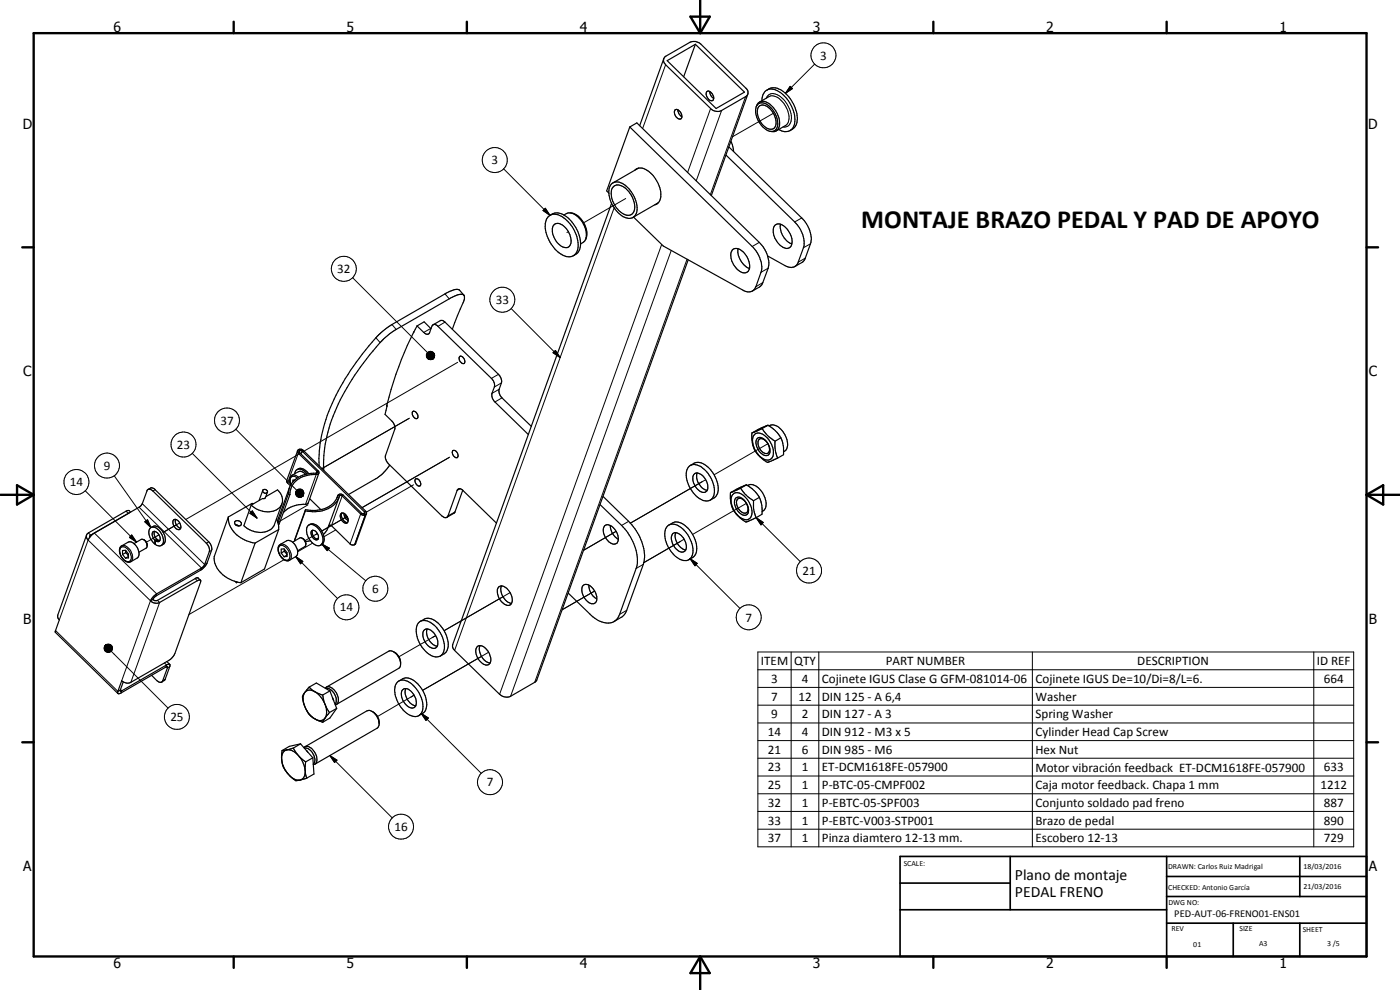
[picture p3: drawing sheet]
<svg xmlns="http://www.w3.org/2000/svg" width="420mm" height="297mm" viewBox="0 0 420 297" stroke-linecap="round" stroke-linejoin="round" font-family="sans-serif">
<g fill="none" stroke="#000" stroke-width=".3">
<path d="M199.8 19.4l-6.9 19.2M244.5 19.2l-8.8 8.8M213.3 32.6l-6.9 19.1M216.6 33.1l-7.7 21.2M223.8 29l-10.6 29.4M230 29.5a2.33 2.33 0 0 1 3.8-.8 7.8 7.8 0 0 1 3.5 8.1 1.98 1.98 0 0 1-2.3 1.3M230.8 29a3.5 3.5 0 0 1 4.2 1.8 6.3 6.3 0 0 1 1.4 6.2l-.6 .6M232.1 34l-12.3 7.1M237.1 25.9l.7 .7-2.1 1.4zM151.2 50.7l13.8 13.9M187.8 59.6l-12.6 7.2M163 63.2l.6-.7 1.4 2.1z"/>
<path d="M170.6 69.5l-.5 .3M184.3 62.4l-47.9 132.8M198.6 73.4l-48.7 134.9M201.5 75.1l-48.3 133.8M206.2 77.8l-45.7 126.9M227.9 72.7l-2.1 1.3M240.6 65.4l-2.1 1.2M241.7 77.5l-2.1 1.2M243.2 73.2l-2.1 1.1M105.8 83.3l22.5 22.5M117.6 97.4l1.3 1.4M129.3 98.6l-2.1 1.1"/>
<path d="M133.6 96.6l-2.2 1.3M133.6 88.2l1.2 1.5M153.4 92.6l14.7 14.7M228.9 84.8l-2 1.2M230.5 80.5l-2.1 1.2M112.8 101.3l1.3 1.5M128 106.3l2.1 1.3-2.1-1zM128 106.6l2.1 1-2.1-.7zM128 106.9l2.1 .7-2.1-.4zM128 107.2l2.1 .4-1.9-.2zM128.1 106.1l2 1.5-2.1-1.3zM128.2 107.4l1.9 .2h-1.8z"/>
<path d="M128.2 105.9l.2-.2 1.7 1.9zM128.2 105.9l1.9 1.7-2-1.5zM128.3 107.6h1.8zM128.4 105.7l.2-.2 1.5 2.1zM128.6 107.7l1.5-.1-1.3 .3zM128.6 105.5h.3l1.2 2.1zM128.8 107.9l1.3-.3zM128.9 105.5l.2-.1 1 2.2zM129.1 107.9l1-.3zM129.1 105.4l.3 .1 .7 2.1zM129.4 107.9l.7-.3zM129.4 105.5h.3l.4 2.1z"/>
<path d="M129.6 107.8l.5-.2zM129.7 105.5l.2 .2 .2 1.9zM129.9 107.7l.2-.1zM129.9 105.7l.2 .1v1.8zM130.1 105.8l.2 .2-.2 1.6zM130.3 106l-.2 1.6zM130.4 107.1l-.3 .5zM130.4 106.3l-.3 1.3zM130.4 106.8l-.3 .8zM130.5 106.6l-.4 1zM137.4 108.7l-81.7 47.2M149.6 112.3l-2.1 1.2"/>
<path d="M149.8 116.8l-2.2 1.2M150.5 114.9l-2.1 1.2M150.7 119.4l-2.2 1.2M166 105.8l.7-.6 1.4 2.1zM57.7 136l19.4 19.4M70.8 128.8l18.3 18.3M89.7 134.9l.3 .3-.2 .4 .1-.3-.3-.4M89.9 135.8l-.4 .2-3.2 8.9M91 135.1l-.3 .2-.4 .9M116.1 121.5h.1M116.1 121.5v.3M122.9 125.5l-26.3 15.1"/>
<path d="M134.9 137.2l-26.2 15.1 26.1-15M230.5 133.1l-16.2 9.4M25.6 147.2l15.4 15.4M26.5 159.9l.7 .7-.2 .5M28.3 159.9l18.7 18.3-.2 .6M34.3 142.7l11 15.6M37.8 153.4l.7 .7M41.7 152.2l18.8 18.2-.3 .7M42.7 151.1l18.7 18.3 .7-.4M43.5 156.5l.8-.5 1 2.3zM46.6 146.9l-.7 .4M53.9 156.9l-4.9 2.8 3.8-2.2"/>
<path d="M75.7 153.3l1.4 2.1-2.1-1.4zM87.6 142.6h.9l1.1 .6M88.7 148l2.1 .8-2.1-.6zM88.7 147.7l2.1 1.1-2.1-.8zM88.7 148.2l2.1 .6-2-.3zM88.8 147.4l2 1.4-2.1-1.1zM88.8 148.5l2 .3-1.9-.1zM88.9 148.7l1.9 .1-1.7 .1zM89 147.2l1.8 1.6-2-1.4zM89.1 148.9l1.7-.1-1.5 .3zM89.1 147l.3-.1 1.4 1.9zM89.1 147l1.7 1.8-1.8-1.6z"/>
<path d="M89.2 143.4a1.21 1.21 0 0 0-1.7-.4 1.21 1.21 0 0 0-.4 1.7l.2 .6M89.3 149.1l1.5-.3zM89.4 146.9l.2-.1 1.2 2zM89.6 149.1l1.2-.3zM89.6 146.8l.3-.1 .9 2.1zM89.8 149.2l1-.4zM89.9 146.7h.3l.6 2.1zM90.1 149.2l.7-.4zM90.2 146.7l.3 .1 .3 2zM90.4 149.1l.4-.3zM90.5 146.8l.2 .1 .1 1.9zM90.6 149l.2-.2z"/>
<path d="M90.7 146.9l.2 .2-.1 1.7zM90.9 147.1l-.1 1.7zM91 147.4l.1 .2-.3 1.2zM91.1 148.4l-.3 .4zM91.1 147.6l-.3 1.2zM91.2 148.1l-.4 .7zM91.2 147.9l-.4 .9zM92.4 151.5l-9 5.2M94.8 142l.1 .4-3.2 8.9M95.5 141.2l-.4 .2-.2 .6M100.7 159l-3.5 2M101.9 148.8l-.5-.1-.2 .7"/>
<path d="M102.9 155.7l1.3-.8-7.6 4.4M103 148.6l-.3 .2-3.2 8.9M108.6 154.1l-.4 .1-3.1 9M109.3 154.2l.3 .3M109.4 154.1l.3 .3-3.3 9M109.8 153.4l-.4 .2-.2 .6M124.1 145.5l-14.2 8.2M136.6 153.6l-2.2 1.2M138.1 146.6l-.9 .6M184.9 159.4l-9.7 5.7M188.7 156.4l-2.1 1.2M211.8 143.9l-22.6 13.1 21.5-12.5"/>
<path d="M224 151l-16.2 9.4M226.9 155.3l2.2 1.5-.7 .7zM226.9 155.3l13.3 13.2M36.3 164.3a1.57 1.57 0 0 1 2.2 .7 2.29 2.29 0 0 1 .2 3.5 3 3 0 0 1-2.4-4.2zM36.5 163.8a2.83 2.83 0 0 1 3.2 2.6 1.84 1.84 0 0 1-.4 2.1M39.5 160.5l1.5 2.1-2.1-1.4zM47.7 160.4l-.6 .4M47.7 160.5l-3.8 2.2M58.6 173.6l.6 .6M62.6 162.6l-.7 .4M63.5 165.1l-.7 .4M83.9 163.9a2.19 2.19 0 0 1 2.8 1.6 1.78 1.78 0 0 1-.4 2.6 3.1 3.1 0 0 1-2.4-4.2z"/>
<path d="M84.1 163.4a2.9 2.9 0 0 1 3.1 2.3l.2 .7a1.61 1.61 0 0 1-.4 1.6l-.1 .1M85.2 167.9l-28.5 16.5M88.8 167l2.1 1.4-.7 .8zM88.8 167l12.5 12.6M93.8 162.9l-4.5 2.7M94.6 160.4l.7-.3-3.8 2.1M96.6 163.2l2.2 1.3-.6 .7zM96.6 163.2l13.2 11M153.1 177.8l-19.8 11.4M178.5 177.3l-9.8 5.7M193.1 169.3l-2.2 1.3M205.3 161.8l-12.1 7 11.1-6.4"/>
<path d="M207.1 167.6l2.1 1.4-.6 .8zM207.1 167.6l15 14.9M16.7 189.2l18.7 18.2 .7-.3M17.8 186l8.6-23.9 18.8 18.2-8.7 24M31.4 193.8l.3-.2-.4 .5zM31.7 193.6l-.4 .8zM31.7 193.6l-.4 1zM31.7 193.6l-.4 1.3zM31.7 193.6l-.3 1.5-.1-.2zM31.7 193.6l-.1 1.8zM31.7 193.6l.1 1.9-.2-.1zM31.7 193.6l.3 2.1-.2-.2z"/>
<path d="M31.7 193.6l.6 2.1h-.3zM31.7 193.6l.8 2.1h-.2zM31.7 193.6l1.1 2.1h-.3zM31.7 193.6l1.4 2-.3 .1zM31.7 193.6l1.6 1.9-.2 .1zM31.7 193.6l1.8 1.7-.2 .2zM31.7 193.6l1.9 1.5-.1 .2zM31.7 193.6l2 1.2-.1 .3zM31.7 193.6l2.1 1-.1 .2zM31.7 193.6l2 .7 .1 .3zM31.7 193.6l2 .4v.3zM31.7 193.6l1.9 .2 .1 .2z"/>
<path d="M31.7 193.6h1.6l.3 .2zM31.7 193.6l1.4-.2 .2 .2zM31.7 193.6l1.4-.2zM31.7 193.6l1.2-.3zM31.7 193.6l.9-.3zM31.7 193.6l.6-.3zM31.7 193.6l.1-.1zM31.8 193.5l.3-.2-.4 .3zM33.4 195.4l17 17.1M47.3 180.1l.6 .7-8.6 23.9M49.3 198.9l.7 .6-.2 .7M51 200l-.8 .4-.3-.3"/>
<path d="M129.7 191.3l1.1-.6-11.1 6.4M146.6 195.7l-19.8 11.4M188.1 183.1l-2.1 1.2M227.4 195.6h178.9v58.5h-178.9zM237.4 195.6v58.5M245.7 195.6v58.5M309.8 195.6v58.5M394.3 195.6v58.5M36.1 206.9l.5 .4-.2 .6M49.6 203.8l-.8 .4M123.3 209.2l1-.6-11 6.4M126.4 214l2.2 1.4-.8 .8z"/>
<path d="M126.4 214l18 18M227.4 201h178.9M227.4 206.2h178.9M227.4 211.6h178.9M227.4 216.9h178.9M99 226.7l2.1 1.4-.7 .7zM99 226.7l18.7 18.7M227.4 222.2h178.9M227.4 227.5h178.9M227.4 232.8h178.9M227.4 238.2h178.9M227.4 243.5h178.9"/>
<path d="M227.4 248.8h178.9"/>
<circle cx="247.1" cy="16.6" r="3.7"/>
<circle cx="148.5" cy="48" r="3.8"/>
<circle cx="103.2" cy="80.7" r="3.7"/>
<circle cx="150.8" cy="89.9" r="3.7"/>
<circle cx="32.1" cy="139.7" r="3.8"/>
<circle cx="55.1" cy="133.4" r="3.8"/>
<circle cx="68.1" cy="126.1" r="3.7"/>
<circle cx="22.9" cy="144.6" r="3.8"/>
<circle cx="112.6" cy="176.7" r="3.8"/>
<circle cx="242.8" cy="171.2" r="3.8"/>
<circle cx="104" cy="182.2" r="3.8"/>
<circle cx="224.7" cy="185.2" r="3.8"/>
<circle cx="53.1" cy="215.1" r="3.8"/>
<circle cx="147.1" cy="234.7" r="3.8"/>
<circle cx="120.4" cy="248" r="3.7"/>
</g>
<g fill="none" stroke="#000" stroke-width=".35">
<path d="M199.2 17.6l-7.2 20.1M199.6 17l7.4-4.3a2.91 2.91 0 0 1 3.3 .6l13.5 13.2a1.52 1.52 0 0 1 0 2.5l-7.2 4.1a2.86 2.86 0 0 1-3.3-.5l-13.5-13.2a1.6 1.6 0 0 1-.2-2.4zM200.2 18.2l8.5-4.9 14.7 14.3-8.5 5zM208.7 13.3l-3.5 9.7M189 38.1l2.1-1.2 36.8 35.8a8.4 8.4 0 0 1 2.6 7.8l-1.9 4.9-.6 .7-2.2 1.2M189 38.1l36.8 35.9a8.5 8.5 0 0 1 2.6 7.7l-1.5 4.3a2.47 2.47 0 0 1-4 1l-23.8-13.2-9-8.6M189 38.1l-6.9 19.2 .6 .6M202.6 32.9a1.8 1.8 0 0 1 1.7 2.8 1.9 1.9 0 0 1-1.7-2.8zM203.4 32.9a2.46 2.46 0 0 0 1.2 2.2M212.1 27.6a1.09 1.09 0 0 1 1.7 .6 1.31 1.31 0 0 1-.1 2l-.9-.2-.7-1-.2-.8zM213 27.4a2.36 2.36 0 0 0 1.2 2.1M224.4 28.2l-10.9 30.5"/>
<path d="M227.4 31.3a2.75 2.75 0 0 1 3.7 .8 6.2 6.2 0 0 1 2 6.4 2.06 2.06 0 0 1-3.3 .3 6.4 6.4 0 0 1-2.7-7zM227.8 31.9a2.44 2.44 0 0 1 3.4 .9 4.8 4.8 0 0 1 1.3 5.5 2.23 2.23 0 0 1-3.4-.6 5.8 5.8 0 0 1-1.7-5.3zM228 30.6a4 4 0 0 1 4.5 2.2 5.8 5.8 0 0 1 1 6.1 1.9 1.9 0 0 1-2.2 .5M228.7 30.2a2.99 2.99 0 0 1 1.5-3.2 2.99 2.99 0 0 1 3.4 .4 10.3 10.3 0 0 1 4.8 10 2.88 2.88 0 0 1-4.7 1.5M230.1 27.1a4.2 4.2 0 0 1 5.8 1.1 10.1 10.1 0 0 1 3.1 9l-.6 1.1-1.3 .9M230.8 29l-3.1 1.8-.7 1.2M235.8 37.6l-2.9 1.7M183.5 55.2a2.89 2.89 0 0 1 4 .3 8.8 8.8 0 0 1 3.5 8.6 2.56 2.56 0 0 1-4 .9 9.2 9.2 0 0 1-4.2-8.4zM184.2 55.9a3.2 3.2 0 0 1 4.2 1.2 6.2 6.2 0 0 1 1.7 6.7 2.56 2.56 0 0 1-4-.3 6.9 6.9 0 0 1-2.3-7.1zM190.5 51.1a3.1 3.1 0 0 1 4.4 .5 8.6 8.6 0 0 1 3.1 8.5l-.6 .9-.9 .5M191.6 50.5l-7.6 4.4M217.8 46.5l20.7 20.1a8.3 8.3 0 0 1 2.6 7.7l-1.7 4.7-.9 1"/>
<path d="M218.7 44.1l21.9 21.3a8.5 8.5 0 0 1 2.6 7.8l-1.8 4.9-.7 .6-2.2 1.3M219.4 42.3l.8 3.2M164.5 65.1a3.3 3.3 0 0 1 4.8 .3 9.4 9.4 0 0 1 3.8 10.2 2.88 2.88 0 0 1-4.3 .9 11.2 11.2 0 0 1-5.1-7.4 4.8 4.8 0 0 1 .8-4zM165 64.6a4.1 4.1 0 0 1 5.4 .7 10 10 0 0 1 3.6 9.5l-.6 1.1-1.3 .8M166.1 67.6a2.37 2.37 0 0 1 3.6 .8 4.9 4.9 0 0 1 1.2 5.4 2.26 2.26 0 0 1-3.3-.6 5.3 5.3 0 0 1-1.5-5.6zM171.2 63.9a6.3 6.3 0 0 1 4.6 7.9M171.2 63.9l-.9 .1-1.1 .5M171.2 63.9a7.1 7.1 0 0 1 4.6 7.9l-.3 .5-1.3 .9M183.5 61l-47.6 132.3-.1 .8 .6 1.1 13.5 13.1a3.1 3.1 0 0 0 3.3 .6l7.5-4.3 .3-.4 45.5-126.2M197.6 60.8l-7.7 4.4M219.7 75.1l.8-.5a4.5 4.5 0 0 1 4.1 3.4 3.2 3.2 0 0 1-.2 3.6 2.72 2.72 0 0 1-3.5-1.2 4.8 4.8 0 0 1-1.2-5.3zM221.5 74.6a5.9 5.9 0 0 0 3.4 6"/>
<path d="M230.4 76.8l5.6 3.1 1.5 .4 1-.3M232.5 67.7a2.08 2.08 0 0 1 3 .3 5.1 5.1 0 0 1 1.8 6 2.04 2.04 0 0 1-3-.3l-.3-.3a5 5 0 0 1-1.5-5.7zM234.2 67.3a5.7 5.7 0 0 0 3.4 5.9M124.1 99.8h.1M124.2 99.6a106.6 106.6 0 0 0-8.1 21.9M125.2 97.8l2 1.9a1.01 1.01 0 0 0 1.7 .1l1-2.3 .6-.2 .7 .4 16.3 15.8a2.85 2.85 0 0 1 .9 2.6l-.8 2.2 .2 1.2 .5 .9 10.3 10M125.2 97.8l2.1-1.2 2.1 2M125.2 97.8l-1.1 2M130 97.5l2.3-1.4 .8 .2 16.5 16 .8 1.2 .2 .9-.8 2.4a2.68 2.68 0 0 0 .9 2.6l8.8 8.5M135.8 98.8l3.2-8a2.19 2.19 0 0 0 .1-2.3 1.4 1.4 0 0 0-1.7-.1l-1.9 .9-17.4 10.1a29.7 29.7 0 0 0-7.2 7.1 74.1 74.1 0 0 0-9.9 15.9 40.3 40.3 0 0 0-3.8 18.7M139.2 88.6l-1.2-1.5a3.6 3.6 0 0 0-3.6 .7l-16.8 9.6-3.7 2.8a71.2 71.2 0 0 0-16.5 26.8 35.6 35.6 0 0 0-1.6 12.7M138 106.9a1.39 1.39 0 0 1 1.3 .7 1.39 1.39 0 0 1-.1 1.5 1.46 1.46 0 0 1-1.2-2.2z"/>
<path d="M89.3 135.3l.2 .7 5.6 5.4 .1 .4-.1 .1a8.2 8.2 0 0 0-8.2 4.2l-.4 2.2M89.3 135.3l.3-.4a1.14 1.14 0 0 1 1.4 .2l18.8 18.3a.87 .87 0 0 1-.4 1.2 .87 .87 0 0 1-1.2-.4l-5.5-5.4-.7-.1a7.4 7.4 0 0 1-7.4 4.8l-3-.2M89.3 135.3l-3.2 8.9 .1 .6 .9 .9M116.1 121.8l-.5 2.5 2 2a2.87 2.87 0 0 1 .8 2.6l-2.7 7.7a2.98 2.98 0 0 0 .9 2.5l16 15.7 .8 .5h.6l.4-.5 2.8-7.6a1.01 1.01 0 0 1 1.8 0l10 9.8M117 139.5l-2 2.5-1.7 1.3-8.7 5.1M123.9 123.4a1.35 1.35 0 0 1 1.3 .7 1.35 1.35 0 0 1-.1 1.5 1.48 1.48 0 0 1-1.2-2.2zM135.8 135.3a1.34 1.34 0 0 1 1.4 .5 1.34 1.34 0 0 1 0 1.5 1.53 1.53 0 0 1-1.4-2zM206.8 140a3.4 3.4 0 0 1 4.5 .8 8.3 8.3 0 0 1 2.8 8.2 2.53 2.53 0 0 1-4 .7 8.7 8.7 0 0 1-3.9-8.8zM207.2 139.7a3.7 3.7 0 0 1 5.3 .5 8.9 8.9 0 0 1 2.9 7.8l-.2 .3a2.98 2.98 0 0 1-2 1.7M225.7 129.9a8.4 8.4 0 0 0 .5 4.5l1 1.7 1.6 1.6a1.94 1.94 0 0 0 2.8 .6l1.8-.8M226.5 130.3a3.1 3.1 0 0 1 4 1.4 5.1 5.1 0 0 1 1.1 5.8 2.15 2.15 0 0 1-3.1-.2 6.3 6.3 0 0 1-2.4-6.5zM227.1 131.7a1.73 1.73 0 0 1 2.7 .4 3.7 3.7 0 0 1 .9 4.3 2.22 2.22 0 0 1-3.1-1.4 3 3 0 0 1-.5-3.3z"/>
<path d="M228 131.7a2.5 2.5 0 0 1 2.8 2.2 1.45 1.45 0 0 1-.9 2.2 3.3 3.3 0 0 1-2.2-4.1zM228.8 128.6l-3.1 1.3M228.8 128.6l1.6 2.1 2.2 1.7M230.5 127.6l-3.1 1.3-1.7 1M230.5 127.6a9.8 9.8 0 0 1 3.8 3.8M230.5 127.6l-1.7 1M230.8 127.8a3.4 3.4 0 0 1 4.2 1.8 4.7 4.7 0 0 1 .7 5.6l-.5 .4M232.6 132.4a9.6 9.6 0 0 0 .8 5.1M234.3 131.4l.8 2.3 .1 2.7-1.8 1.1M234.3 131.4l-1.7 1M38.8 153.9l-.3 .2M39.2 153.7l-.5-.5-.9 .2-11.3 6.5a1.3 1.3 0 0 0-.1 2.2l.9-1.3 1-.9"/>
<path d="M44.4 146.9l1.1-.6 .9 .4 16.2 15.9a2.68 2.68 0 0 1 .9 2.5l-1.4 3.9-1.4 1.7-13.9 8.1-.9 1.1M45.3 158.3a2.39 2.39 0 0 1 3.5 1.3 2.65 2.65 0 0 1 .2 3.7l-.6 .4M46.3 159.4a2.34 2.34 0 0 0 1 2.6M52.1 156a1.89 1.89 0 0 1 2.2 2.4 .95 .95 0 0 1-1 .5 .95 .95 0 0 1-.8-.7l-.6-1.1v-.7zM52.7 155.8a2.38 2.38 0 0 0 1.5 2.7M68.5 155.1l-4.2 11.9a7.7 7.7 0 0 0 5.4 7.2l2.6 .6M68.5 155.1a7.8 7.8 0 0 0 5.5 7.2l2.6 .6M70.5 156.5a1.14 1.14 0 0 1 1.3-.2 1.14 1.14 0 0 1 .6 1.2 1.09 1.09 0 0 1-1.4 .2 1.09 1.09 0 0 1-.5-1.2zM70.7 157.5l1 .3M76.1 151.1l-.5-.1-7.1 4.1M78.9 147.2l-1.1 3M78.9 147a.81 .81 0 0 1 .9 0 .81 .81 0 0 1 .4 .8 .78 .78 0 0 1-.9 .1 .78 .78 0 0 1-.4-.9z"/>
<path d="M79.8 149l3.5-2a3.9 3.9 0 0 1 1.3 4.2M80.3 147.7l-.8 1.8-.7 .1-3.4 2M83 155.7l.6 1.7v1.5M83.6 158.9l-4.2 11.8-7.1 4.1M83.6 158.9l-7 4M84.6 151.2a5.1 5.1 0 0 1-6.9 1.8l-2.3-1.4M84.6 151.2l-2.2 6.2a4.9 4.9 0 0 1-6.4 2l-1.5-.7-1.3-1 2.2-6.1M86.5 148.3h.5M86.5 148.3l-3.1 8.6M86.9 146.3l-3.4 9.4-.2 .9M87 148.3l-3.2 9-.3-.1M87 148.3a6.3 6.3 0 0 1 6.5-5.9l2-.2 .2-.6-5.8-5.8-.2-.4 .3-.2 .7 .1 18.7 18.3a.45 .45 0 0 1-.2 .6 .45 .45 0 0 1-.6-.1l-5.6-5.5a1 1 0 0 0-1.6 .1"/>
<path d="M88.5 144l-.6 .1v.4M88.5 142.2a1.58 1.58 0 0 1 1.1-1.5 1.58 1.58 0 0 1 1.7 .7l.9 .8M89.2 140.9a2.55 2.55 0 0 1 3.5 1.2M91.6 153.3l-3.2 8.9M91.7 152.9l-3.3 9.3M91.7 152.9l-.1 .4M91.7 142.3a2.02 2.02 0 0 0-2.1-.8l-2 1.1a2.2 2.2 0 0 0-.3 2.8M92.7 157.5a3.3 3.3 0 0 0 .3 4.5 2.91 2.91 0 0 0 3.2 1.6M92.7 157.5a3.3 3.3 0 0 1 3.7 2.4 2.71 2.71 0 0 1-.2 3.7M92.7 157.5a2.79 2.79 0 0 1 3.9 1.8 2.94 2.94 0 0 1 0 4.1l-.4 .2M92.9 149.6l3.4 3.3M93.5 159.3a1.74 1.74 0 0 1 1.8 .7 1.74 1.74 0 0 1 0 1.9 1.88 1.88 0 0 1-1.8-2.6z"/>
<path d="M93.9 159.1a2 2 0 0 0 1.5 2.7M95.7 141.9l-3.2 9-.4 .4a9 9 0 0 0-7.1 2.5M101.4 148.7a7.1 7.1 0 0 1-7.5 4.5l-2.2-.3M101.4 148.7l-.2 .7M101.8 149.2l-3.5 9.4-1.2 1.8M102.5 153.9a1.93 1.93 0 0 1 1.5 3.1 1.97 1.97 0 0 1-1.5-3.1zM102.6 153.9a2.1 2.1 0 0 0 1.7 2.9M103.2 154.1a2.44 2.44 0 0 0 1.3 2.1M103.6 154.3l.9 1.4M110 154.1l-3.2 9a1.05 1.05 0 0 1-1.7 .1l-5.6-5.5-.5-.1-.3 .1M124.7 143.8a1.31 1.31 0 0 1 1.3 .5 1.31 1.31 0 0 1 0 1.5 1.6 1.6 0 0 1-1.3-2zM138.9 147.1l-2.4 6.7-2.4 1.4"/>
<path d="M180.1 151.4l6.5 6.2a15 15 0 0 1 4.5 12.5l-5.1 14.2a3.9 3.9 0 0 1-5.9 2.1l-2.6-1.7-7-6.8M181 148.9l7.7 7.5a14.8 14.8 0 0 1 4.6 11.9l-5.6 15.7a6.5 6.5 0 0 1-3.4 2.5M181.4 157.8a2.44 2.44 0 0 1 3.3 1.3 3.1 3.1 0 0 1 .3 4 2.6 2.6 0 0 1-3.1-1.5 3.5 3.5 0 0 1-.5-3.8zM183.2 157.6a4.8 4.8 0 0 0 2.4 4.2M200.4 157.8a3.4 3.4 0 0 1 4.5 .9 8.7 8.7 0 0 1 2.9 7.8 2.5 2.5 0 0 1-4.2 1.1 8.8 8.8 0 0 1-3.9-8.9zM200.7 157.5a4 4 0 0 1 5.8 1 7.4 7.4 0 0 1 2.1 8l-.5 .6-1.4 .8M202.8 159.8a4.3 4.3 0 0 0 3 5.2M208.2 142.4a1.95 1.95 0 0 1 3 .7 4.1 4.1 0 0 1 .9 4.2 1.95 1.95 0 0 1-3-.7 4.1 4.1 0 0 1-.9-4.2zM209.2 141.9a4.1 4.1 0 0 0 1.3 4.2l1.2 .9 .5 .1M219.2 147.8v1.8a7.7 7.7 0 0 0 4.8 7l2.9-1.3M219.9 148.4a2.62 2.62 0 0 1 3.8 .8 5.4 5.4 0 0 1 1.5 6.2 2.32 2.32 0 0 1-3.5-.5 6.3 6.3 0 0 1-2-6.2zM220.7 149.6a1.66 1.66 0 0 1 2.6 .4 3.2 3.2 0 0 1 .8 4.4 2.79 2.79 0 0 1-3.3-2.2 2.81 2.81 0 0 1-.1-2.6z"/>
<path d="M221.2 149.9a1.48 1.48 0 0 1 2.4 .6 2.6 2.6 0 0 1 .4 3.4 2.9 2.9 0 0 1-2.9-3.5zM222.3 146.5l.2 .3a11.3 11.3 0 0 0 3.6 3.4M222.3 146.5l-3.1 1.3M224.1 145.5l-4.9 2.3M224.1 145.5l.3 .2a9.7 9.7 0 0 1 3.3 3.2l.2 .3M224.1 145.5l-1.8 1M224.4 145.7a2.84 2.84 0 0 1 3.6 1 5.4 5.4 0 0 1 1.4 6.2l-.7 .6M226.1 150.2l.1 2.8 .7 2.3M227.9 149.2l.7 2.4 .1 2.7-1.8 1M227.9 149.2l-1.8 1M26 160.5l-8.7 24 .1 1 .4 .5-1.2 3.7 18.8 18.4M26.9 161.2l.3-.6 14.7-8.5 .8-1 1.4-3.8a.96 .96 0 0 1 .9-.6 .96 .96 0 0 1 .9 .6l16 15.7a2.84 2.84 0 0 1 .9 2.5l-1.8 4.6-14 8.1-1 .8-.8 1.3"/>
<path d="M36.8 166.4v-1.2l.9-.1 .9 1.1v1.2l-.9 .1M36.8 166.4l.9 1.1M37.7 165.8l.9 1.1M37.7 165.8l-.9 .6M37.8 165.2l-.1 .6M38.6 167l-.9 .5M40.2 163.1l-.8-.5h-.5l-2.4 1.2a2.67 2.67 0 0 0 .2 3.6l.8 .9a1.68 1.68 0 0 0 1.8 .2l2-1.2 .4-.7v-.9M40.2 163.1l1 1.2 .5 1.4M43.5 162.2l-.6-.4h-.5l-2.2 1.3M43.5 162.2l.6 1M43.5 162.2l.6 1.1M44.1 163.2v.3"/>
<path d="M44.1 163.3v.7l-.3 .5-2.1 1.2M45.9 179.9l.5 .3 .9-.1 11.7-6.7h.4l.8 .8-8.1 22.6-1 1.1-11.8 6.8a2.32 2.32 0 0 1-2.8-.4l-1.1 3.1 .1 .8 .9-.3 13.4-7.7 .4-.1-1.6 4.5-.6 .1-.4-.1-2.1-2M45.9 179.9l-.7 .4M46.4 162v1.2M46.4 163.2h.2M46.4 162a1.74 1.74 0 0 1-.4-2.5 2.16 2.16 0 0 1 2 2.7M46.6 162.2v1.2a1.43 1.43 0 0 0 1.8 .2 1.43 1.43 0 0 0 .7-1.7 4.1 4.1 0 0 0-3.5-3.7 1.71 1.71 0 0 0-.9 2.2l.7 1.6 1 1.2M46.6 162.2l.7 .3 .7-.3M47.3 162h-.9M47.3 162v.1M48 162.2h-1.4M60.1 174.1l-.9 .1-11.3 6.6-.9 .2a2.33 2.33 0 0 1-1.8-.7"/>
<path d="M70.6 174.5l.3 .3M71 174.6l-.1 .2M71.3 174.7l-.4 .1M76.6 162.9l-4.3 11.9M84.4 165.9v-1.1l.8-.1 .9 1.1v1.2h-.9M84.4 165.9l.8 1.1M85.3 165.4l.8 1M85.3 165.4l-.9 .5M85.4 164.8l-.1 .6M86.1 166.5l-.9 .5M87.8 162.7l-.5-.4-.9-.2-2.3 1.3-.6 .7v1.1a3.6 3.6 0 0 0 3 3.1l2.4-1.4 .4-.7v-.9M87.8 162.7l2.1-1.3a1.66 1.66 0 0 1 1.6 .8 1.66 1.66 0 0 1 0 1.8l-2.2 1.3"/>
<path d="M87.8 162.7a4.5 4.5 0 0 1 1.5 2.6M88.4 162.2h.1M90.9 161.6l.9 1.5M93.2 162.3l-1.6 .2M95.6 161.4l-.7 .3M149.6 176.1a2.07 2.07 0 0 1 3 1.1 3.4 3.4 0 0 1 .6 4.3 2.65 2.65 0 0 1-3.1-1.5 3.7 3.7 0 0 1-.5-3.9zM150.5 175.8a4.2 4.2 0 0 0 3 5.2M175 175.7a2.09 2.09 0 0 1 3 1 3.3 3.3 0 0 1 .5 4.3 2.53 2.53 0 0 1-3-1.5 3.5 3.5 0 0 1-.5-3.8zM176.7 175.6a4.9 4.9 0 0 0 2.4 4.1M202 160.1a2.42 2.42 0 0 1 3.1 1.2 3.3 3.3 0 0 1 .4 4.1 2.26 2.26 0 0 1-3.1-1.3 3.4 3.4 0 0 1-.4-4zM50.1 198.5l.9 .8M50.9 199.3l.1 .7-1.4 3.8-1.1 .8"/>
<path d="M50.9 199.3l-.9 .2-13.8 7.9-.1-.2 .9-2.6M118.1 195.6a3.7 3.7 0 0 1 1.9 4.7l-19 11.1M120.2 198.8a4.1 4.1 0 0 0-3.2-3.6l-19.1 11M126 186.5a4 4 0 0 1 4.7 1.5 8.2 8.2 0 0 1 2.3 7.8 2.7 2.7 0 0 1-4.4 .4 8.4 8.4 0 0 1-3.3-8.9zM126.1 186.4l1.2-.6a4 4 0 0 1 4.6 1.6 9.1 9.1 0 0 1 2.5 7 3.2 3.2 0 0 1-2.2 2.4M127.2 189.1a1.95 1.95 0 0 1 3 .8 4.1 4.1 0 0 1 .9 4.2 1.95 1.95 0 0 1-3-.8 3.8 3.8 0 0 1-.9-4.2zM128.2 188.7a4.3 4.3 0 0 0 3 5.2M143.2 194.1a2.07 2.07 0 0 1 3 1 3.2 3.2 0 0 1 .5 4.2 2.51 2.51 0 0 1-3.1-1.4 3.3 3.3 0 0 1-.4-3.8zM144 193.7a4.3 4.3 0 0 0 3.1 5.2M91.2 208.2a2.14 2.14 0 0 0-.2 2.4l.4 1.3M91.3 208.1a4.8 4.8 0 0 0 .1 3.8M91.4 207.8l-.1 .3"/>
<path d="M91.4 211.9l.6 1.2a5 5 0 0 0 2.5 2.6M91.4 211.9a7.3 7.3 0 0 0 3.1 3.8M92.8 206.2l-1.4 1.6M92.8 206.2l1.7 1.4M92.8 206.2l2.1-1.3 4.1 2.4M94.5 207.6a2.15 2.15 0 0 0-3.1 .2M94.5 207.6l2.3 .9M94.5 207.6a7.5 7.5 0 0 1 3.1 3.8M94.5 215.7l2.3 1M96.8 208.5l.8 2.9M97.6 215.4a2.11 2.11 0 0 1-3.1 .3M97.6 211.4l1.3 2.4"/>
<path d="M97.6 211.4a5.1 5.1 0 0 1 0 4M97.6 215.4l-.8 1.3M97.8 206.6a3.3 3.3 0 0 1 3 4.3l-.3 .3M97.9 206.2l-.3 .3M97.9 206.2a2.96 2.96 0 0 1 3.3 2.3 1.96 1.96 0 0 1-.5 3M98.9 213.8l-1.3 1.6M99 207.3l2 5.3M99 207.3l-2.2 1.2M99.8 209.3l.3 .9M101 212.6l-2 2.8-2.2 1.3M101 212.6l-2.1 1.2M111.7 213.4a3.6 3.6 0 0 1 1.7 5l-18.9 10.9"/>
<path d="M113.8 217a4.2 4.2 0 0 0-3.2-3.9l-19.1 11M119.3 204.6a3.4 3.4 0 0 1 4.6 .9 8.2 8.2 0 0 1 2.7 8.2 2.56 2.56 0 0 1-4 .7 8.7 8.7 0 0 1-3.9-8.9zM119.7 204.3a3.9 3.9 0 0 1 5.8 1 7.8 7.8 0 0 1 2.1 8.1l-1.9 1.3M120.8 207.1a1.91 1.91 0 0 1 2.9 .7 3.5 3.5 0 0 1 .7 4.4 1.99 1.99 0 0 1-2.7-1 3.8 3.8 0 0 1-.9-4.1zM121.7 206.6a4.4 4.4 0 0 0 3 5.2M84.5 227.8a8.1 8.1 0 0 0 3.1 5.5M84.5 227.8l.7 2.6 2.3 2.9M84.7 225.2l-.2 2.6M87.5 233.3a2.01 2.01 0 0 0 2.6 .8M87.6 233.3l1.1 .6 1.4 .2M88 224.5l-3.3 .7M88 224.5l1.6 2.2"/>
<path d="M89.6 226.7l2.1 1.9M89.6 226.7a6.2 6.2 0 0 1 1.5 6.7l-1 .7M89.6 226.7a3.3 3.3 0 0 0-4.4-1.3l-.6 1.2-.1 1.2M90.2 223.2l-3.4 .7-2.1 1.3M90.2 223.2l-2.2 1.3M90.2 223.2l3.7 4.2M91.2 224.3a2.06 2.06 0 0 1 3.1 1.2 2.88 2.88 0 0 1 .2 3.8M91.3 224.5a3.3 3.3 0 0 1 3.2 3.8l-.5 .9M91.7 228.6a8.9 8.9 0 0 0 .4 4.9M92 225.2l.4 .5M92.1 233.5l-2 .6M93.9 227.4l-2.2 1.2"/>
<path d="M93.9 227.4l.3 4.8-2.1 1.3M94.5 229.3l-.5 .1"/>
</g>
<circle cx="116.1" cy="121.5" r=".18" fill="#000"/>
<g fill="none" stroke="#000" stroke-width=".71">
<path d="M10.1 9.9h400v277.1h-400zM70.1 6.5v3.4M140.1 6.5v3.4M207.2 5h5.8l-2.9 4.9zM210.1 0v9.9M280.1 6.5v3.4M350.1 6.5v3.4M6.7 74.2h3.4M410.1 74.2h3.5M.1 148.5h10M5.1 145.6l5 2.9-5 2.9zM410.1 148.5h10"/>
<path d="M410.1 148.5l5-2.9v5.8zM6.7 222.7h3.4M410.1 222.7h3.5M70.1 287v3.4M140.1 287v3.4M210.1 287v10M210.1 287l2.9 5h-5.8zM280.1 287v3.4M350.1 287v3.4"/>
</g>
<path d="M270.1 257h140v30h-140zM303.2 257v16M350.1 257v30M390.1 257v12M270.1 265h33.1M270.1 273h80M350.1 277h60M350.1 269h60M350.1 263h60M370.1 277v10M390.1 277v10" fill="none" stroke="#000" stroke-width=".51"/>
<g fill="#000">
<path d="M237.1 25.9l.7 .7-2.1 1.4zM163 63.2l.6-.7 1.4 2.1zM130.4 107.1l-.3 .5zM130.4 106.8l-.3 .8zM130.5 106.6l-.4 1zM130.4 106.3l-.3 1.3zM130.3 106l-.2 1.6zM130.1 105.8l.2 .2-.2 1.6zM129.9 105.7l.2 .1v1.8zM129.4 105.5h.3l.4 2.1zM129.1 105.4l.3 .1 .7 2.1zM128.9 105.5l.2-.1 1 2.2z"/>
<path d="M128.6 105.5h.3l1.2 2.1zM128.4 105.7l.2-.2 1.5 2.1zM128.2 105.9l.2-.2 1.7 1.9zM128.2 105.9l1.9 1.7-2-1.5zM128.1 106.1l2 1.5-2.1-1.3zM128 106.3l2.1 1.3-2.1-1zM128 106.6l2.1 1-2.1-.7zM128 106.9l2.1 .7-2.1-.4zM128.2 107.4l1.9 .2h-1.8zM128.3 107.6h1.8zM128.6 107.7l1.5-.1-1.3 .3zM128.8 107.9l1.3-.3z"/>
<path d="M129.1 107.9l1-.3zM129.4 107.9l.7-.3zM129.6 107.8l.5-.2zM129.9 107.7l.2-.1zM166 105.8l.7-.6 1.4 2.1zM43.5 156.5l.8-.5 1 2.3zM75.7 153.3l1.4 2.1-2.1-1.4zM91.1 148.4l-.3 .4zM91.2 148.1l-.4 .7zM91.2 147.9l-.4 .9zM91.1 147.6l-.3 1.2zM91 147.4l.1 .2-.3 1.2z"/>
<path d="M90.9 147.1l-.1 1.7zM90.7 146.9l.2 .2-.1 1.7zM90.2 146.7l.3 .1 .3 2zM89.9 146.7h.3l.6 2.1zM89.6 146.8l.3-.1 .9 2.1zM89.4 146.9l.2-.1 1.2 2zM89.1 147l.3-.1 1.4 1.9zM89.1 147l1.7 1.8-1.8-1.6zM89 147.2l1.8 1.6-2-1.4zM88.8 147.4l2 1.4-2.1-1.1zM88.7 147.7l2.1 1.1-2.1-.8zM88.7 148l2.1 .8-2.1-.6z"/>
<path d="M88.7 148.2l2.1 .6-2-.3zM88.9 148.7l1.9 .1-1.7 .1zM89.1 148.9l1.7-.1-1.5 .3zM89.3 149.1l1.5-.3zM89.6 149.1l1.2-.3zM89.8 149.2l1-.4zM90.1 149.2l.7-.4zM90.4 149.1l.4-.3zM90.6 149l.2-.2zM226.9 155.3l2.2 1.5-.7 .7zM39.5 160.5l1.5 2.1-2.1-1.4zM88.8 167l2.1 1.4-.7 .8z"/>
<path d="M96.6 163.2l2.2 1.3-.6 .7zM207.1 167.6l2.1 1.4-.6 .8zM31.4 193.8l.3-.2-.4 .5zM31.7 193.6l-.4 .8zM31.7 193.6l-.4 1zM31.7 193.6l-.4 1.3zM31.7 193.6l-.3 1.5-.1-.2zM31.7 193.6l-.1 1.8zM31.7 193.6l.1 1.9-.2-.1zM31.7 193.6l.6 2.1h-.3zM31.7 193.6l.8 2.1h-.2zM31.7 193.6l1.1 2.1h-.3z"/>
<path d="M31.7 193.6l1.4 2-.3 .1zM31.7 193.6l1.6 1.9-.2 .1zM31.7 193.6l1.8 1.7-.2 .2zM31.7 193.6l1.9 1.5-.1 .2zM31.7 193.6l2 1.2-.1 .3zM31.7 193.6l2.1 1-.1 .2zM31.7 193.6l2 .7 .1 .3zM31.7 193.6l2 .4v.3zM31.7 193.6h1.6l.3 .2zM31.7 193.6l1.4-.2 .2 .2zM31.7 193.6l1.4-.2zM31.7 193.6l1.2-.3z"/>
<path d="M31.7 193.6l.9-.3zM31.7 193.6l.6-.3zM31.8 193.5l.3-.2-.4 .3zM31.7 193.6l.1-.1zM126.4 214l2.2 1.4-.8 .8zM99 226.7l2.1 1.4-.7 .7z"/>
</g>
<path d="M128 107.4h2.1M129.9 105.5v2.1M88.8 148.7h2M90.6 146.8v2M31.7 193.8h2M31.8 193.6v2.1" fill="none" stroke="#000" stroke-width=".38"/>
<text font-size="7.9" x="258.5" y="68.3">MONTAJE BRAZO PEDAL Y PAD DE APOYO</text>
<g font-size="4.7">
<text x="304.6" y="263.9">Plano de montaje</text>
<text x="304.6" y="269.3">PEDAL FRENO</text>
</g>
<g font-size="4.2">
<text x="34" y="9.6">6</text>
<text x="104" y="9.6">5</text>
<text x="174" y="9.6">4</text>
<text x="244" y="9.6">3</text>
<text x="314" y="9.6">2</text>
<text x="384" y="9.6">1</text>
<text x="6.8" y="38.7">D</text>
<text x="410.6" y="38.7">D</text>
<text x="7" y="112.9">C</text>
<text x="410.8" y="112.9">C</text>
<text x="7" y="187.1">B</text>
<text x="410.8" y="187.1">B</text>
<text x="7" y="261.4">A</text>
<text x="410.8" y="261.4">A</text>
<text x="34" y="290.4">6</text>
<text x="104" y="290.4">5</text>
<text x="174" y="290.4">4</text>
<text x="244" y="290.4">3</text>
<text x="314" y="290.4">2</text>
<text x="384" y="290.4">1</text>
</g>
<g font-size="3.9">
<text x="246.1" y="17.9">3</text>
<text x="147.5" y="49.3">3</text>
<text x="101.2" y="82">32</text>
<text x="148.8" y="91.2">33</text>
<text x="66.2" y="127.5">37</text>
<text x="53.1" y="134.7">23</text>
<text x="31.1" y="141">9</text>
<text x="20.9" y="145.9">14</text>
<text x="240.8" y="172.5">21</text>
<text x="111.7" y="177.9">6</text>
<text x="102" y="183.5">14</text>
<text x="223.7" y="186.5">7</text>
<text x="228.3" y="199.6">ITEM</text>
<text x="238.4" y="199.6">QTY</text>
<text x="265.8" y="199.6">PART NUMBER</text>
<text x="341.3" y="199.6">DESCRIPTION</text>
<text x="395.2" y="199.6">ID REF</text>
<text x="231.5" y="204.9">3</text>
<text x="240.6" y="204.9">4</text>
<text x="246.6" y="205">Cojinete IGUS Clase G GFM-081014-06</text>
<text x="310.8" y="205">Cojinete IGUS De=10/Di=8/L=6.</text>
<text x="397.3" y="204.9">664</text>
<text x="231.5" y="215.5">9</text>
<text x="231.5" y="210.2">7</text>
<text x="239.6" y="210.2">12</text>
<text x="240.6" y="215.5">2</text>
<text x="246.6" y="210.2">DIN 125 - A 6,4</text>
<text x="246.6" y="215.5">DIN 127 - A 3</text>
<text x="310.8" y="210.3">Washer</text>
<text x="310.8" y="215.6">Spring Washer</text>
<text x="51.1" y="216.4">25</text>
<text x="230.5" y="220.8">14</text>
<text x="240.6" y="220.8">4</text>
<text x="246.6" y="220.9">DIN 912 - M3 x 5</text>
<text x="310.8" y="220.9">Cylinder Head Cap Screw</text>
<text x="230.5" y="226.1">21</text>
<text x="240.6" y="226.1">6</text>
<text x="246.6" y="226.1">DIN 985 - M6</text>
<text x="310.8" y="226.1">Hex Nut</text>
<text x="230.5" y="231.4">23</text>
<text x="240.6" y="231.4">1</text>
<text x="246.6" y="231.4">ET-DCM1618FE-057900</text>
<text x="310.8" y="231.5">Motor vibración feedback ET-DCM1618FE-057900</text>
<text x="397.3" y="231.4">633</text>
<text x="146.1" y="236">7</text>
<text x="230.5" y="236.8">25</text>
<text x="240.6" y="236.8">1</text>
<text x="246.6" y="236.8">P-BTC-05-CMPF002</text>
<text x="310.8" y="236.9">Caja motor feedback. Chapa 1 mm</text>
<text x="396.3" y="236.8">1212</text>
<text x="230.5" y="242.1">32</text>
<text x="240.6" y="242.1">1</text>
<text x="246.6" y="242.1">P-EBTC-05-SPF003</text>
<text x="310.8" y="242.2">Conjunto soldado pad freno</text>
<text x="397.3" y="242.1">887</text>
<text x="118.4" y="249.3">16</text>
<text x="230.5" y="247.4">33</text>
<text x="240.6" y="247.4">1</text>
<text x="246.6" y="247.4">P-EBTC-V003-STP001</text>
<text x="310.8" y="247.5">Brazo de pedal</text>
<text x="397.3" y="247.4">890</text>
<text x="230.5" y="252.7">37</text>
<text x="240.6" y="252.7">1</text>
<text x="246.6" y="252.8">Pinza diamtero 12-13 mm.</text>
<text x="310.8" y="252.8">Escobero 12-13</text>
<text x="397.3" y="252.7">729</text>
</g>
<text font-size="3.1" x="352.4" y="275.2">PED-AUT-06-FRENO01-ENS01</text>
<g font-size="2.4">
<text x="271.2" y="259.7">SCALE:</text>
<text x="350.6" y="260.8">DRAWN: Carlos Ruiz Madrigal</text>
<text x="391.2" y="260.6">18/03/2016</text>
<text x="350.6" y="267.1">CHECKED: Antonio García</text>
<text x="391.2" y="266.7">21/03/2016</text>
<text x="350.6" y="271.4">DWG NO:</text>
<text x="351.6" y="279.3">REV</text>
<text x="372" y="279.4">SIZE</text>
<text x="391" y="279.6">SHEET</text>
<text x="358.1" y="284.1">01</text>
<text x="377.9" y="283.8">A3</text>
<text x="398.3" y="283.8">3 /5</text>
</g>
</svg>
